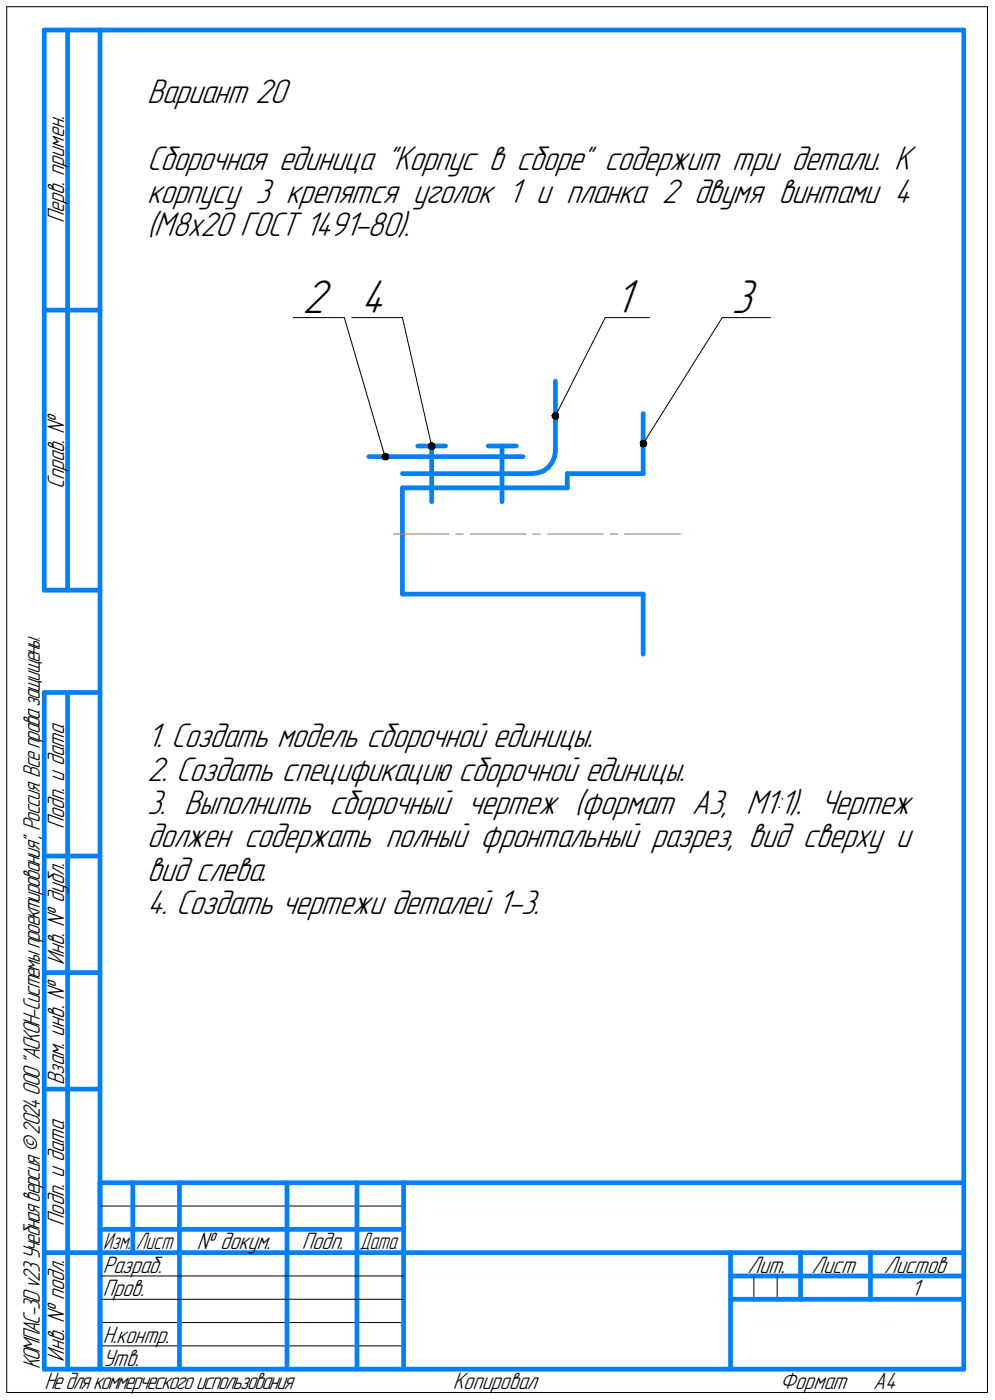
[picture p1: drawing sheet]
<svg xmlns="http://www.w3.org/2000/svg" width="213mm" height="300mm" viewBox="0 0 213 300" stroke-linecap="round" stroke-linejoin="round" font-family="sans-serif">
<g fill="none" stroke="#000" stroke-width=".21">
<path d="M1.4 1.4h210.1zM1.4 1.4v297zM211.5 1.4v297zM62.8 68.1h10.9zM73.7 68.1l8.8 29.8zM75.4 68.1h10.8zM86.2 68.1l6.3 27.5zM129.6 68.1l-10.6 21.1zM129.6 68.1h9.5zM154.7 68.1l-16.9 27zM154.7 68.1h10.3zM21.4 258.5h65z"/>
<path d="M21.4 273.5h17zM21.4 278.5h17zM38.4 273.5h23.1zM38.4 278.5h23.1zM61.5 273.5h15zM61.5 278.5h15zM76.5 273.5h9.9zM76.5 278.5h9.9zM161.5 273.5v5zM166.5 273.5v5zM1.4 298.4h210.1zM21.4 283.5h65z"/>
<path d="M21.4 288.5h65z"/>
</g>
<g fill="none" stroke="#0080ff" stroke-width="1">
<path d="M9.5 6.4v120.1zM9.5 6.4h11.9zM14.5 6.4v120.1zM21.4 6.4h185zM21.4 6.4v287.1zM206.4 6.4v287.1zM9.5 66.5h11.9zM79 97.9h33zM89.5 95.6h3zM92.5 95.6v11.9zM92.5 95.6h2.9zM104.6 95.6h2.9z"/>
<path d="M107.5 95.6v11.9zM107.5 95.6h3.1zM118.3 99.1l-.8 1zM118.8 97.9l-.5 1.2zM119 81.7v14.9zM119 96.6l-.2 1.3zM137.8 88.6v12.9zM86.2 114.5v12.8zM86.2 104.6v9.9zM86.2 104.6h35.3zM86.2 101.5h27.8zM114 101.5l1.2-.2z"/>
<path d="M115.2 101.3l1.2-.4zM116.4 100.9l1.1-.8zM121.5 101.5h16.3zM121.5 101.5v3.1zM9.5 126.5h11.9zM86.2 127.3h51.6zM137.8 127.3v12.9zM9.5 148.4v145.1zM9.5 148.4h11.9zM14.5 148.4v145.1zM9.5 183.5h11.9zM9.5 208.4h11.9z"/>
<path d="M9.5 233.4h11.9zM21.4 253.5h185zM21.4 253.5v40zM28.4 253.5v15zM38.4 253.5v25zM61.5 253.5v25zM76.5 253.5v25zM86.4 253.5v40zM9.5 268.5h11.9zM21.4 263.5h7zM21.4 268.5h7zM28.4 263.5h10z"/>
<path d="M28.4 268.5h10zM38.4 278.5v15zM38.4 263.5h23.1zM38.4 268.5h23.1zM61.5 278.5v15zM61.5 263.5h15zM61.5 268.5h15zM76.5 278.5v15zM76.5 263.5h9.9zM76.5 268.5h9.9zM86.4 268.5h120zM156.5 268.5v25z"/>
<path d="M156.5 273.5h14.9zM156.5 278.5h5zM161.5 278.5h5zM166.5 278.5h4.9zM171.4 268.5v10zM171.4 273.5h35zM171.4 278.5h15zM186.4 268.5v10zM186.4 278.5h20zM9.5 293.5h11.9zM21.4 293.5h185z"/>
</g>
<path d="M84.2 114.5h12zM97.6 114.5h1.6zM100.8 114.5h11.9zM114.1 114.5h1.6zM117.3 114.5h11.9zM130.6 114.5h1.6zM133.8 114.5h11.9z" fill="none" stroke="#ff8000" stroke-width=".21"/>
<g fill="#fff" stroke="#fff" stroke-width=".21">
<path d="M131.7 59.3h5.4zM131.7 59.4h5.4zM131.7 59.4h5.4zM131.7 59.5h5.4zM131.7 59.6h5.4zM131.7 59.7h5.4zM131.7 59.8h5.4zM131.7 59.9h5.4zM131.7 59.9h5.4zM131.7 60h5.4zM131.7 60.1h5.4zM131.7 60.2h5.4zM131.7 60.3h5.4zM131.7 60.4h5.4zM131.7 60.5h5.4zM131.7 60.5h5.4zM131.7 60.6h5.4zM131.7 60.7h5.4zM131.7 60.8h5.4zM131.7 60.9h5.4zM131.7 61h5.4zM131.7 61h5.4zM131.7 61.1h5.4zM131.7 61.2h5.4zM131.7 61.3h5.4zM131.7 61.4h5.4zM131.7 61.5h5.4zM131.7 61.6h5.4zM131.7 61.6h5.4zM131.7 61.7h5.4zM131.7 61.8h5.4zM131.7 61.9h5.4zM131.7 62h5.4zM131.7 62.1h5.4zM131.7 62.1h5.4zM131.7 62.2h5.4zM131.7 62.3h5.4zM131.7 62.4h5.4zM131.7 62.5h5.4zM131.7 62.6h5.4zM131.7 62.7h5.4zM131.7 62.7h5.4zM131.7 62.8h5.4zM131.7 62.9h5.4zM131.7 63h5.4zM131.7 63.1h5.4zM131.7 63.2h5.4zM131.7 63.2h5.4zM131.7 63.3h5.4zM131.7 63.4h5.4zM131.7 63.5h5.4zM131.7 63.6h5.4zM131.7 63.7h5.4zM131.7 63.8h5.4zM131.7 63.8h5.4zM131.7 63.9h5.4zM131.7 64h5.4zM131.7 64.1h5.4zM131.7 64.2h5.4zM131.7 64.3h5.4zM131.7 64.3h5.4zM131.7 64.4h5.4zM131.7 64.5h5.4zM131.7 64.6h5.4zM131.7 64.7h5.4zM131.7 64.8h5.4zM131.7 64.9h5.4zM131.7 64.9h5.4zM131.7 65h5.4zM131.7 65.1h5.4zM131.7 65.2h5.4zM131.7 65.3h5.4zM131.7 65.4h5.4zM131.7 65.4h5.4zM131.7 65.5h5.4zM131.7 65.6h5.4zM131.7 65.7h5.4zM131.7 65.8h5.4zM131.7 65.9h5.4zM131.7 66h5.4zM131.7 66h5.4zM131.7 66.1h5.4zM131.7 66.2h5.4zM131.7 66.3h5.4zM131.7 66.4h5.4zM131.7 66.5h5.4zM131.7 66.5h5.4zM131.7 66.6h5.4zM131.7 66.7h5.4zM131.7 66.8h5.4zM131.7 66.9h5.4zM131.7 67h5.4zM131.7 67.1h5.4zM131.7 67.1h5.4zM131.7 67.2h5.4zM131.7 67.3h5.4zM131.7 67.4h5.4zM131.7 67.5h5.4zM131.7 67.6h5.4zM131.7 67.6h5.4zM131.7 67.7h5.4zM131.7 67.8h5.4zM131.7 67.9h5.4zM131.7 68h5.4zM131.7 68.1h5.4zM131.7 68.2h5.4zM131.7 68.2h5.4zM131.7 68.3h5.4zM131.7 68.4h5.4zM131.7 68.5h5.4zM131.7 68.6h5.4zM131.7 68.7h5.4zM131.7 68.7h5.4zM131.7 68.8h5.4zM131.7 68.9h5.4zM131.7 69h5.4zM131.7 69.1h5.4z"/>
<path d="M64.9 59.3h6.8zM64.9 59.4h6.8zM64.9 59.4h6.8zM64.9 59.5h6.8zM64.9 59.6h6.8zM64.9 59.7h6.8zM64.9 59.8h6.8zM64.9 59.9h6.8zM64.9 59.9h6.8zM64.9 60h6.8zM64.9 60.1h6.8zM64.9 60.2h6.8zM64.9 60.3h6.8zM64.9 60.4h6.8zM64.9 60.5h6.8zM64.9 60.5h6.8zM64.9 60.6h6.8zM64.9 60.7h6.8zM64.9 60.8h6.8zM64.9 60.9h6.8zM64.9 61h6.8zM64.9 61h6.8zM64.9 61.1h6.8zM64.9 61.2h6.8zM64.9 61.3h6.8zM64.9 61.4h6.8zM64.9 61.5h6.8zM64.9 61.6h6.8zM64.9 61.6h6.8zM64.9 61.7h6.8zM64.9 61.8h6.8zM64.9 61.9h6.8zM64.9 62h6.8zM64.9 62.1h6.8zM64.9 62.1h6.8zM64.9 62.2h6.8zM64.9 62.3h6.8zM64.9 62.4h6.8zM64.9 62.5h6.8zM64.9 62.6h6.8zM64.9 62.7h6.8zM64.9 62.7h6.8zM64.9 62.8h6.8zM64.9 62.9h6.8zM64.9 63h6.8zM64.9 63.1h6.8zM64.9 63.2h6.8zM64.9 63.2h6.8zM64.9 63.3h6.8zM64.9 63.4h6.8zM64.9 63.5h6.8zM64.9 63.6h6.8zM64.9 63.7h6.8zM64.9 63.8h6.8zM64.9 63.8h6.8zM64.9 63.9h6.8zM64.9 64h6.8zM64.9 64.1h6.8zM64.9 64.2h6.8zM64.9 64.3h6.8zM64.9 64.3h6.8zM64.9 64.4h6.8zM64.9 64.5h6.8zM64.9 64.6h6.8zM64.9 64.7h6.8zM64.9 64.8h6.8zM64.9 64.9h6.8zM64.9 64.9h6.8zM64.9 65h6.8zM64.9 65.1h6.8zM64.9 65.2h6.8zM64.9 65.3h6.8zM64.9 65.4h6.8zM64.9 65.4h6.8zM64.9 65.5h6.8zM64.9 65.6h6.8zM64.9 65.7h6.8zM64.9 65.8h6.8zM64.9 65.9h6.8zM64.9 66h6.8zM64.9 66h6.8zM64.9 66.1h6.8zM64.9 66.2h6.8zM64.9 66.3h6.8zM64.9 66.4h6.8zM64.9 66.5h6.8zM64.9 66.5h6.8zM64.9 66.6h6.8zM64.9 66.7h6.8zM64.9 66.8h6.8zM64.9 66.9h6.8zM64.9 67h6.8zM64.9 67.1h6.8zM64.9 67.1h6.8zM64.9 67.2h6.8zM64.9 67.3h6.8zM64.9 67.4h6.8zM64.9 67.5h6.8zM64.9 67.6h6.8zM64.9 67.6h6.8zM64.9 67.7h6.8zM64.9 67.8h6.8zM64.9 67.9h6.8zM64.9 68h6.8zM64.9 68.1h6.8zM64.9 68.2h6.8zM64.9 68.2h6.8zM64.9 68.3h6.8zM64.9 68.4h6.8zM64.9 68.5h6.8zM64.9 68.6h6.8zM64.9 68.7h6.8zM64.9 68.7h6.8zM64.9 68.8h6.8zM64.9 68.9h6.8zM64.9 69h6.8zM64.9 69.1h6.8z"/>
<path d="M156.6 59.3h6.4zM156.6 59.4h6.4zM156.6 59.4h6.4zM156.6 59.5h6.4zM156.6 59.6h6.4zM156.6 59.7h6.4zM156.6 59.8h6.4zM156.6 59.9h6.4zM156.6 59.9h6.4zM156.6 60h6.4zM156.6 60.1h6.4zM156.6 60.2h6.4zM156.6 60.3h6.4zM156.6 60.4h6.4zM156.6 60.5h6.4zM156.6 60.5h6.4zM156.6 60.6h6.4zM156.6 60.7h6.4zM156.6 60.8h6.4zM156.6 60.9h6.4zM156.6 61h6.4zM156.6 61h6.4zM156.6 61.1h6.4zM156.6 61.2h6.4zM156.6 61.3h6.4zM156.6 61.4h6.4zM156.6 61.5h6.4zM156.6 61.6h6.4zM156.6 61.6h6.4zM156.6 61.7h6.4zM156.6 61.8h6.4zM156.6 61.9h6.4zM156.6 62h6.4zM156.6 62.1h6.4zM156.6 62.1h6.4zM156.6 62.2h6.4zM156.6 62.3h6.4zM156.6 62.4h6.4zM156.6 62.5h6.4zM156.6 62.6h6.4zM156.6 62.7h6.4zM156.6 62.7h6.4zM156.6 62.8h6.4zM156.6 62.9h6.4zM156.6 63h6.4zM156.6 63.1h6.4zM156.6 63.2h6.4zM156.6 63.2h6.4zM156.6 63.3h6.4zM156.6 63.4h6.4zM156.6 63.5h6.4zM156.6 63.6h6.4zM156.6 63.7h6.4zM156.6 63.8h6.4zM156.6 63.8h6.4zM156.6 63.9h6.4zM156.6 64h6.4zM156.6 64.1h6.4zM156.6 64.2h6.4zM156.6 64.3h6.4zM156.6 64.3h6.4zM156.6 64.4h6.4zM156.6 64.5h6.4zM156.6 64.6h6.4zM156.6 64.7h6.4zM156.6 64.8h6.4zM156.6 64.9h6.4zM156.6 64.9h6.4zM156.6 65h6.4zM156.6 65.1h6.4zM156.6 65.2h6.4zM156.6 65.3h6.4zM156.6 65.4h6.4zM156.6 65.4h6.4zM156.6 65.5h6.4zM156.6 65.6h6.4zM156.6 65.7h6.4zM156.6 65.8h6.4zM156.6 65.9h6.4zM156.6 66h6.4zM156.6 66h6.4zM156.6 66.1h6.4zM156.6 66.2h6.4zM156.6 66.3h6.4zM156.6 66.4h6.4zM156.6 66.5h6.4zM156.6 66.5h6.4zM156.6 66.6h6.4zM156.6 66.7h6.4zM156.6 66.8h6.4zM156.6 66.9h6.4zM156.6 67h6.4zM156.6 67.1h6.4zM156.6 67.1h6.4zM156.6 67.2h6.4zM156.6 67.3h6.4zM156.6 67.4h6.4zM156.6 67.5h6.4zM156.6 67.6h6.4zM156.6 67.6h6.4zM156.6 67.7h6.4zM156.6 67.8h6.4zM156.6 67.9h6.4zM156.6 68h6.4zM156.6 68.1h6.4zM156.6 68.2h6.4zM156.6 68.2h6.4zM156.6 68.3h6.4zM156.6 68.4h6.4zM156.6 68.5h6.4zM156.6 68.6h6.4zM156.6 68.7h6.4zM156.6 68.7h6.4zM156.6 68.8h6.4zM156.6 68.9h6.4zM156.6 69h6.4zM156.6 69.1h6.4z"/>
<path d="M77.3 59.3h6.9zM77.3 59.4h6.9zM77.3 59.4h6.9zM77.3 59.5h6.9zM77.3 59.6h6.9zM77.3 59.7h6.9zM77.3 59.8h6.9zM77.3 59.9h6.9zM77.3 59.9h6.9zM77.3 60h6.9zM77.3 60.1h6.9zM77.3 60.2h6.9zM77.3 60.3h6.9zM77.3 60.4h6.9zM77.3 60.5h6.9zM77.3 60.5h6.9zM77.3 60.6h6.9zM77.3 60.7h6.9zM77.3 60.8h6.9zM77.3 60.9h6.9zM77.3 61h6.9zM77.3 61h6.9zM77.3 61.1h6.9zM77.3 61.2h6.9zM77.3 61.3h6.9zM77.3 61.4h6.9zM77.3 61.5h6.9zM77.3 61.6h6.9zM77.3 61.6h6.9zM77.3 61.7h6.9zM77.3 61.8h6.9zM77.3 61.9h6.9zM77.3 62h6.9zM77.3 62.1h6.9zM77.3 62.1h6.9zM77.3 62.2h6.9zM77.3 62.3h6.9zM77.3 62.4h6.9zM77.3 62.5h6.9zM77.3 62.6h6.9zM77.3 62.7h6.9zM77.3 62.7h6.9zM77.3 62.8h6.9zM77.3 62.9h6.9zM77.3 63h6.9zM77.3 63.1h6.9zM77.3 63.2h6.9zM77.3 63.2h6.9zM77.3 63.3h6.9zM77.3 63.4h6.9zM77.3 63.5h6.9zM77.3 63.6h6.9zM77.3 63.7h6.9zM77.3 63.8h6.9zM77.3 63.8h6.9zM77.3 63.9h6.9zM77.3 64h6.9zM77.3 64.1h6.9zM77.3 64.2h6.9zM77.3 64.3h6.9zM77.3 64.3h6.9zM77.3 64.4h6.9zM77.3 64.5h6.9zM77.3 64.6h6.9zM77.3 64.7h6.9zM77.3 64.8h6.9zM77.3 64.9h6.9zM77.3 64.9h6.9zM77.3 65h6.9zM77.3 65.1h6.9zM77.3 65.2h6.9zM77.3 65.3h6.9zM77.3 65.4h6.9zM77.3 65.4h6.9zM77.3 65.5h6.9zM77.3 65.6h6.9zM77.3 65.7h6.9zM77.3 65.8h6.9zM77.3 65.9h6.9zM77.3 66h6.9zM77.3 66h6.9zM77.3 66.1h6.9zM77.3 66.2h6.9zM77.3 66.3h6.9zM77.3 66.4h6.9zM77.3 66.5h6.9zM77.3 66.5h6.9zM77.3 66.6h6.9zM77.3 66.7h6.9zM77.3 66.8h6.9zM77.3 66.9h6.9zM77.3 67h6.9zM77.3 67.1h6.9zM77.3 67.1h6.9zM77.3 67.2h6.9zM77.3 67.3h6.9zM77.3 67.4h6.9zM77.3 67.5h6.9zM77.3 67.6h6.9zM77.3 67.6h6.9zM77.3 67.7h6.9zM77.3 67.8h6.9zM77.3 67.9h6.9zM77.3 68h6.9zM77.3 68.1h6.9zM77.3 68.2h6.9zM77.3 68.2h6.9zM77.3 68.3h6.9zM77.3 68.4h6.9zM77.3 68.5h6.9zM77.3 68.6h6.9zM77.3 68.7h6.9zM77.3 68.7h6.9zM77.3 68.8h6.9zM77.3 68.9h6.9zM77.3 69h6.9zM77.3 69.1h6.9z"/>
</g>
<g fill="#000" stroke="#000" stroke-width=".21">
<path d="M82.3 97.1h.2zM82.2 97.2h.6zM82.1 97.3h1zM82 97.4h1.1zM81.9 97.5h1.3zM81.9 97.5h1.3zM81.9 97.6h1.4zM81.8 97.7h1.5zM81.8 97.8h1.5zM81.7 97.9h1.6zM81.8 98h1.5zM81.8 98h1.5zM81.8 98.1h1.5zM81.9 98.2h1.4zM81.9 98.3h1.3zM81.9 98.4h1.2zM82 98.5h1.1zM82.2 98.6h.8z"/>
<path d="M92.3 94.8h.2zM92.2 94.9h.5zM92 95h.9zM91.9 95.1h1.1zM91.9 95.2h1.2zM91.8 95.2h1.3zM91.8 95.3h1.4zM91.7 95.4h1.5zM91.7 95.5h1.5zM91.6 95.6h1.6zM91.7 95.7h1.5zM91.7 95.8h1.5zM91.7 95.8h1.5zM91.8 95.9h1.4zM91.8 96h1.3zM91.8 96.1h1.2zM91.9 96.2h1.1zM92.1 96.3h.8z"/>
<path d="M118.7 88.5h.6zM118.5 88.6h1zM118.4 88.6h1.1zM118.4 88.7h1.2zM118.3 88.8h1.3zM118.3 88.9h1.4zM118.2 89h1.5zM118.1 89.1h1.6zM118.2 89.2h1.5zM118.2 89.2h1.5zM118.2 89.3h1.5zM118.3 89.4h1.4zM118.3 89.5h1.4zM118.3 89.6h1.3zM118.4 89.7h1.1zM118.5 89.7h1zM118.6 89.8h.8z"/>
<path d="M137.5 94.4h.7zM137.2 94.5h1.1zM137.2 94.6h1.1zM137.2 94.7h1.2zM137.2 94.7h1.3zM137.1 94.8h1.4zM137.1 94.9h1.5zM137 95h1.6zM137.1 95.1h1.5zM137.1 95.2h1.5zM137.1 95.2h1.5zM137.1 95.3h1.4zM137.1 95.4h1.4zM137.1 95.5h1.4zM137.2 95.6h1.2zM137.2 95.7h1.1zM137.3 95.8h.8z"/>
</g>
<g font-size="10.8">
<text x="64.8" y="67">2</text>
<text x="77.3" y="67">4</text>
<text x="131.6" y="67">1</text>
<text x="156.6" y="67">3</text>
</g>
<g font-size="7.8">
<text x="31.5" y="22.1">Вариант 20</text>
<text x="31.5" y="36.4">Сборочная единица &quot;Корпус в сборе&quot; содержит три детали. К</text>
<text x="31.5" y="43.5">корпусу 3 крепятся уголок 1 и планка 2 двумя винтами 4</text>
<text x="31.5" y="50.6">(М8х20 ГОСТ 1491-80).</text>
<text x="31.5" y="160.2">1. Создать модель сборочной единицы.</text>
<text x="31.5" y="167.3">2. Создать спецификацию сборочной единицы.</text>
<text x="31.5" y="174.5">3. Выполнить сборочный чертеж (формат А3, М1:1). Чертеж</text>
<text x="31.5" y="181.6">должен содержать полный фронтальный разрез, вид сверху и</text>
<text x="31.5" y="188.7">вид слева.</text>
<text x="31.5" y="195.9">4. Создать чертежи деталей 1-3.</text>
</g>
<g font-size="5.4">
<text x="13.8" y="47.9" transform="rotate(-90 13.8 47.9)">Перв. примен.</text>
<text x="13.8" y="104.8" transform="rotate(-90 13.8 104.8)">Справ. №</text>
<text x="13.8" y="177.7" transform="rotate(-90 13.8 177.7)">Подп. и дата</text>
<text x="13.8" y="206.8" transform="rotate(-90 13.8 206.8)">Инв. № дубл.</text>
<text x="13.8" y="232.6" transform="rotate(-90 13.8 232.6)">Взам. инв. №</text>
<text x="13.8" y="262.7" transform="rotate(-90 13.8 262.7)">Подп. и дата</text>
<text x="42.2" y="267.8">№ докум.</text>
<text x="64.6" y="267.8">Подп.</text>
<text x="22" y="272.8">Разраб.</text>
<text x="160.1" y="272.8">Лит.</text>
<text x="173.8" y="272.8">Лист</text>
<text x="189.3" y="272.8">Листов</text>
<text x="22" y="277.8">Пров.</text>
<text x="195.1" y="277.8">1</text>
<text x="22" y="287.8">Н.контр.</text>
<text x="8.5" y="293.5" transform="rotate(-90 8.5 293.5)">КОМПАС-3Dv23Учебнаяверсия©2024ООО&quot;АСКОН-Системыпроектирования&quot;, Россия. Всеправазащищены.</text>
<text x="13.8" y="291.8" transform="rotate(-90 13.8 291.8)">Инв. № подл.</text>
<text x="22" y="292.8">Утв.</text>
<text x="9.5" y="297.7">Недлякоммерческогоиспользования</text>
<text x="97" y="297.8">Копировал</text>
<text x="167" y="297.8">Формат</text>
<text x="187" y="297.8">A4</text>
</g>
<g font-size="5.3">
<text x="22.1" y="267.8">Изм.</text>
<text x="29.1" y="267.8">Лист</text>
<text x="77.1" y="267.8">Дата</text>
</g>
</svg>
